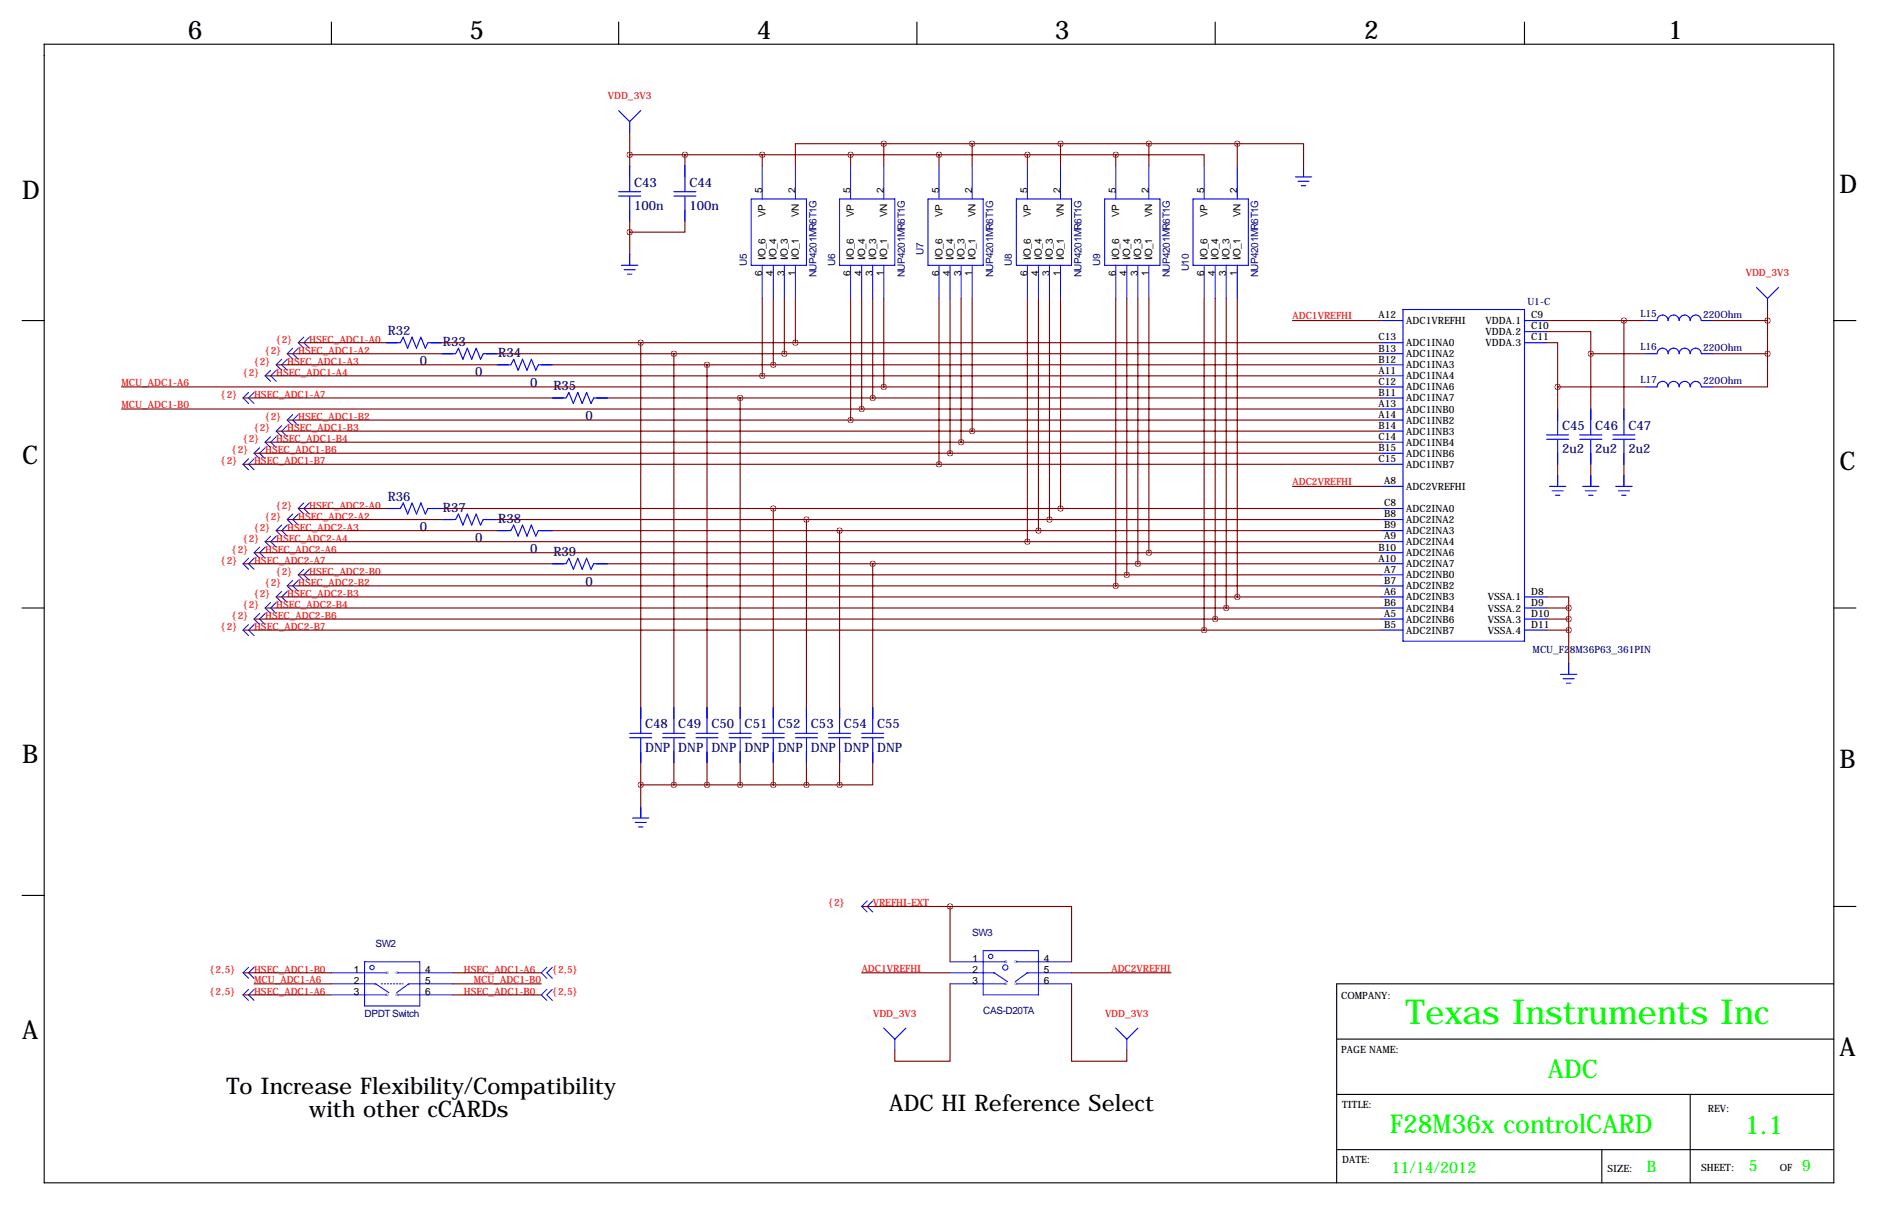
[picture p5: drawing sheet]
<svg xmlns="http://www.w3.org/2000/svg" width="432mm" height="279mm" viewBox="0 0 432 279" stroke-linecap="round" stroke-linejoin="round" font-family="sans-serif">
<g fill="none" stroke="#000" stroke-width=".25">
<path d="M10.2 10.2h411.4v261.6h-411.4zM76.2 5.1v5.1M142.2 5.1v5.1M210.8 5.1v5.1M279.4 5.1v5.1M350.5 5.1v5.1M5.1 73.7h5.1M421.6 73.7h5.1M5.1 139.7h5.1M421.6 139.7h5.1M5.1 205.7h5.1M421.6 208.3h.1"/>
<path d="M421.6 208.3h5.1M307.3 238.8h114.3M421.6 226.1h-114.3v45.7M307.3 251.5h114.3M388.6 251.5v20.3M307.3 264.2h114.3M368.3 264.2v7.6"/>
</g>
<g fill="none" stroke="#00f" stroke-width=".25">
<path d="M142.2 25.4l2.6 2.5M144.8 27.9v2.6M144.8 38.1v5.9M147.3 25.4l-2.5 2.5M157.5 38.1v5.9M299.7 38.1v2.4M142.2 44h5.1M142.2 45.1h5.1M144.8 45.2v5.6M144.8 58.4v2.4M154.9 44h5.1M154.9 45.1h5.1"/>
<path d="M157.5 45.2v5.6M297.8 40.6h3.8M298.4 41.7h2.6M299.2 42.7h1M88.9 78.7h3.1l.7-1.2 1 2.5 1-2.5 1.1 2.5 1-2.5 1 2.5 .6-1.3h3.2M142.9 61h3.8M143.5 62h2.5M144.3 63h1M317.5 73.7h5.1M317.5 78.7h5.1M322.6 71.1h27.9v76.2h-27.9zM350.5 73.7h5.1"/>
<path d="M350.5 78.7h5.1M350.5 76.2h5.1M378.5 73.7h2.5a1.27 1.27 0 0 1 1.3-1.3 1.27 1.27 0 0 1 1.2 1.3 1.27 1.27 0 0 1 1.3-1.3 1.27 1.27 0 0 1 1.3 1.3 1.27 1.27 0 0 1 1.2-1.3 1.27 1.27 0 0 1 1.3 1.3 1.27 1.27 0 0 1 1.3-1.3 1.27 1.27 0 0 1 1.3 1.3h2.5M403.9 66l2.5 2.6M406.4 68.6v2.5M408.9 66l-2.5 2.6M101.6 81.3h3.1l.7-1.3 1 2.5 1-2.5 1.1 2.5 1-2.5 1 2.5 .6-1.2h3.2M114.3 83.8h3.1l.7-1.3 1 2.6 1-2.6 1.1 2.6 1-2.6 1 2.6 .6-1.3h3.2M127 91.4h3.1l.7-1.2 1 2.5 1-2.5 1.1 2.5 1-2.5 1 2.5 .6-1.3h3.2M317.5 81.3h5.1M317.5 83.8h5.1M317.5 86.4h5.1"/>
<path d="M317.5 88.9h5.1M317.5 91.4h5.1M317.5 94h5.1M317.5 96.5h5.1M317.5 99.1h5.1M355.6 99.9h5.1M358.1 94v5.9M363.2 99.9h5.1M365.8 94v5.9M370.8 99.9h5.1M373.4 94v5.9M378.5 81.3h2.5a1.27 1.27 0 0 1 1.3-1.3 1.27 1.27 0 0 1 1.2 1.3 1.27 1.27 0 0 1 1.3-1.3 1.27 1.27 0 0 1 1.3 1.3 1.27 1.27 0 0 1 1.2-1.3 1.27 1.27 0 0 1 1.3 1.3 1.27 1.27 0 0 1 1.3-1.3 1.27 1.27 0 0 1 1.3 1.3h2.5"/>
<path d="M378.5 88.9h2.5a1.27 1.27 0 0 1 1.3-1.3 1.27 1.27 0 0 1 1.2 1.3 1.27 1.27 0 0 1 1.3-1.3 1.27 1.27 0 0 1 1.3 1.3 1.27 1.27 0 0 1 1.2-1.3 1.27 1.27 0 0 1 1.3 1.3 1.27 1.27 0 0 1 1.3-1.3 1.27 1.27 0 0 1 1.3 1.3h2.5M88.9 116.8h3.1l.7-1.2 1 2.5 1-2.5 1.1 2.5 1-2.5 1 2.5 .6-1.3h3.2M101.6 119.4h3.1l.7-1.3 1 2.6 1-2.6 1.1 2.6 1-2.6 1 2.6 .6-1.3h3.2M317.5 101.6h5.1M317.5 104.1h5.1M317.5 106.7h5.1M317.5 111.8h5.1M317.5 116.8h5.1M317.5 119.4h5.1M355.6 100.9h5.1M356.3 111.8h3.7M356.9 112.8h2.5"/>
<path d="M357.6 113.8h1M358.1 101.1v5.6M358.1 109.2v2.4M363.2 100.9h5.1M363.9 111.8h3.7M364.5 112.8h2.5M365.3 113.8h1M365.8 101.1v5.6M365.8 109.2v2.4M370.8 100.9h5.1M371.5 111.8h3.8M372.1 112.8h2.5"/>
<path d="M372.9 113.8h1M373.4 101.1v5.6M373.4 109.2v2.4M114.3 121.9h3.1l.7-1.2 1 2.5 1-2.5 1.1 2.5 1-2.5 1 2.5 .6-1.3h3.2M127 129.5h3.1l.7-1.2 1 2.5 1-2.5 1.1 2.5 1-2.5 1 2.5 .6-1.3h3.2M317.5 121.9h5.1M317.5 124.5h5.1M317.5 127h5.1M317.5 129.5h5.1M317.5 132.1h5.1M317.5 134.6h5.1M317.5 137.2h5.1"/>
<path d="M317.5 139.7h5.1M350.5 137.2h5.1M350.5 139.7h5.1M317.5 142.2h5.1M317.5 144.8h5.1M350.5 142.2h5.1M350.5 144.8h5.1M358.8 154.9h3.8M359.4 156h2.5M360.2 157h1M360.7 152.4v2.4M144.8 168.5h5.1"/>
<path d="M144.8 169.5h5.1M147.3 162.6v5.9M147.3 169.7v5.6M152.4 168.5h5.1M152.4 169.5h5.1M154.9 162.6v5.9M154.9 169.7v5.6M160 168.5h5.1M160 169.5h5.1M162.6 162.6v5.9M162.6 169.7v5.6M167.6 168.5h5.1"/>
<path d="M167.6 169.5h5.1M170.2 162.6v5.9M170.2 169.7v5.6M175.3 168.5h5M175.3 169.5h5M177.8 162.6v5.9M177.8 169.7v5.6M182.9 168.5h5.1M182.9 169.5h5.1M185.4 162.6v5.9M185.4 169.7v5.6M190.5 168.5h5.1"/>
<path d="M190.5 169.5h5.1M193 162.6v5.9M193 169.7v5.6M198.1 168.5h5.1M198.1 169.5h5.1M200.7 162.6v5.9M200.7 169.7v5.6M145.4 188h3.8M146 189h2.6M146.8 190h1M147.3 185.4v2.4M203.2 236.2l2.5 2.6"/>
<path d="M205.7 238.8v2.5M208.3 236.2l-2.6 2.6M256.5 236.2l2.6 2.6M259.1 238.8v2.5M261.6 236.2l-2.5 2.6"/>
</g>
<g fill="none" stroke="#00f" stroke-width=".23">
<path d="M175.3 38.1v7.6M182.9 38.1v7.6M195.6 38.1v7.6M203.2 38.1v7.6M215.9 38.1v7.6M223.5 38.1v7.6M236.2 38.1v7.6M243.8 38.1v7.6M256.5 38.1v7.6M264.2 38.1v7.6M276.9 38.1v7.6M284.5 38.1v7.6"/>
<path d="M299.7 38.1v2.5M144.8 58.4v2.6M172.7 45.7h12.7v15.3h-12.7zM193 45.7h12.7v15.3h-12.7zM213.4 45.7h12.7v15.3h-12.7zM233.7 45.7h12.7v15.3h-12.7zM254 45.7h12.7v15.3h-12.7zM274.3 45.7h12.7v15.3h-12.7zM69.8 77.5l-1.2 1.2 1.2 1.3M71.1 77.5l-1.3 1.2 1.3 1.3M175.3 61v7.6M177.8 61v7.6"/>
<path d="M180.3 61v7.6M182.9 61v7.6M195.6 61v7.6M198.1 61v7.6M200.7 61v7.6M203.2 61v7.6M215.9 61v7.6M218.4 61v7.6M221 61v7.6M223.5 61v7.6M236.2 61v7.6M238.8 61v7.6"/>
<path d="M241.3 61v7.6M243.8 61v7.6M256.5 61v7.6M259.1 61v7.6M261.6 61v7.6M264.2 61v7.6M276.9 61v7.6M279.4 61v7.6M281.9 61v7.6M284.5 61v7.6M57.1 90.2l-1.2 1.2 1.2 1.3M58.4 90.2l-1.3 1.2 1.3 1.3"/>
<path d="M62.2 85.1l-1.2 1.3 1.2 1.2M63.5 85.1l-1.3 1.3 1.3 1.2M64.8 82.5l-1.3 1.3 1.3 1.3M64.8 97.8l-1.3 1.3 1.3 1.2M66 82.5l-1.2 1.3 1.2 1.3M66 97.8l-1.2 1.3 1.2 1.2M67.3 80l-1.3 1.3 1.3 1.2M67.3 95.2l-1.3 1.3 1.3 1.3M68.6 80l-1.3 1.3 1.3 1.2M68.6 95.2l-1.3 1.3 1.3 1.3M57.1 105.4l-1.2 1.3 1.2 1.2M58.4 105.4l-1.3 1.3 1.3 1.2"/>
<path d="M59.7 102.9l-1.3 1.2 1.3 1.3M61 102.9l-1.3 1.2 1.3 1.3M62.2 100.3l-1.2 1.3 1.2 1.3M63.5 100.3l-1.3 1.3 1.3 1.3M67.3 118.1l-1.3 1.3 1.3 1.3M68.6 118.1l-1.3 1.3 1.3 1.3M69.8 115.6l-1.2 1.2 1.2 1.3M71.1 115.6l-1.3 1.2 1.3 1.3M358.1 109.2v2.6M365.8 109.2v2.6M373.4 109.2v2.6M57.1 128.3l-1.2 1.2 1.2 1.3"/>
<path d="M58.4 128.3l-1.3 1.2 1.3 1.3M59.7 125.7l-1.3 1.3 1.3 1.3M61 125.7l-1.3 1.3 1.3 1.3M62.2 123.2l-1.2 1.3 1.2 1.2M62.2 138.4l-1.2 1.3 1.2 1.3M63.5 123.2l-1.3 1.3 1.3 1.2M63.5 138.4l-1.3 1.3 1.3 1.3M64.8 120.7l-1.3 1.2 1.3 1.3M64.8 135.9l-1.3 1.3 1.3 1.2M66 135.9l-1.2 1.3 1.2 1.2M66 120.7l-1.2 1.2 1.2 1.3M67.3 133.3l-1.3 1.3 1.3 1.3"/>
<path d="M68.6 133.3l-1.3 1.3 1.3 1.3M69.8 130.8l-1.2 1.3 1.2 1.2M71.1 130.8l-1.3 1.3 1.3 1.2M57.1 143.5l-1.2 1.3 1.2 1.2M58.4 143.5l-1.3 1.3 1.3 1.2M59.7 141l-1.3 1.2 1.3 1.3M61 141l-1.3 1.2 1.3 1.3M360.7 152.4v2.5M147.3 185.4v2.6M199.4 207l-1.3 1.3 1.3 1.2M200.7 207l-1.3 1.3 1.3 1.2M226.1 218.4h12.7v10.2h-12.7z"/>
<path d="M57.1 222.2l-1.2 1.3 1.2 1.3M57.1 227.3l-1.2 1.3 1.2 1.3M58.4 222.2l-1.3 1.3 1.3 1.3M58.4 227.3l-1.3 1.3 1.3 1.3M76.2 228.6h12.7M76.2 226.1h10.2l3 2M76.2 223.5h12.7M83.8 221h12.7v10.1h-12.7zM91.4 228.6h12.7M91.4 223.5h12.7M104.1 226.1h-10.1l-2.8 2M125.7 222.2l-1.2 1.3 1.2 1.3"/>
<path d="M125.7 227.3l-1.2 1.3 1.2 1.3M127 222.2l-1.3 1.3 1.3 1.3M127 227.3l-1.3 1.3 1.3 1.3M218.4 223.5h10.2l3 2.1M218.4 221h12.7M218.4 226.1h12.7M233.7 221h12.7M233.7 226.1h12.7M246.4 223.5h-10.2l-2.8 2.1"/>
<circle cx="227.8" cy="219.8" r=".51"/>
<circle cx="85.5" cy="222.3" r=".51"/>
<circle cx="231.1" cy="222.3" r=".61"/>
</g>
<path d="M87.6 226.1h5.1" fill="none" stroke="#00f" stroke-width=".23" stroke-dasharray=".4 .4"/>
<g fill="none" stroke="#800000" stroke-width=".25">
<path d="M144.8 35.6h111.7M144.8 30.5v7.6M157.5 35.6v2.5M175.3 35.6v2.5M195.6 35.6v2.5M203.2 33h-20.3v5.1M203.2 33h81.3M203.2 33v5.1M215.9 35.6v2.5M223.5 33v5.1M236.2 35.6v2.5M243.8 33v5.1"/>
<path d="M256.5 35.6h20.4v2.5M256.5 35.6v2.5M264.2 33v5.1M284.5 33h15.2v5.1M284.5 33v5.1M144.8 50.8v7.6M157.5 50.8v2.5h-12.7M68.6 78.7h20.3M101.6 78.7h215.9M147.3 78.7v83.9M175.3 68.6v17.8M177.8 68.6v15.2"/>
<path d="M180.3 68.6v12.7M182.9 68.6v10.1M195.6 68.6v27.9M198.1 68.6v25.4M200.7 68.6v22.8M203.2 68.6v20.3M215.9 68.6v38.1M218.4 68.6v35.5M221 68.6v33M223.5 68.6v30.5M236.2 68.6v55.9M238.8 68.6v53.3"/>
<path d="M241.3 68.6v50.8M243.8 68.6v48.2M256.5 68.6v66M259.1 68.6v63.5M261.6 68.6v60.9M264.2 68.6v58.4M276.9 68.6v76.2M279.4 68.6v73.6M281.9 68.6v71.1M284.5 68.6v68.6M297.2 73.7h20.3M355.6 76.2h10.2v5.1"/>
<path d="M355.6 78.7h2.5v10.2M355.6 73.7h22.9M373.4 73.7v20.3M393.7 73.7h12.7M406.4 71.1v10.2M27.9 88.9h289.6M27.9 94h289.6M55.9 91.4h71.1M61 86.4h256.5M63.5 99.1h254M63.5 83.8h50.8M66 81.3h35.6"/>
<path d="M66 96.5h251.5M114.3 81.3h203.2M127 83.8h190.5M139.7 91.4h177.8M154.9 81.3v81.3M162.6 83.8v78.8M170.2 91.4v71.2M358.1 88.9v5.1M358.1 88.9h20.4M365.8 81.3h12.7M365.8 81.3v12.7M393.7 81.3h12.7"/>
<path d="M406.4 81.3v7.6h-12.7M55.9 106.7h261.6M58.4 104.1h259.1M61 101.6h256.5M66 119.4h35.6M68.6 116.8h20.3M101.6 116.8h215.9M114.3 119.4h203.2M177.8 116.8v45.8M185.4 119.4v43.2M297.2 111.8h20.3M358.1 106.7v2.5"/>
<path d="M365.8 106.7v2.5M373.4 106.7v2.5M55.9 129.5h71.1M58.4 127h259.1M61 139.7h256.5M61 124.5h256.5M63.5 121.9h50.8M63.5 137.2h254M66 134.6h251.5M68.6 132.1h248.9M127 121.9h190.5M139.7 129.5h177.8"/>
<path d="M193 121.9v40.7M200.7 129.5v33.1M355.6 137.2h5.1v2.5M355.6 139.7h5.1M360.7 139.7v12.7M55.9 144.8h261.6M58.4 142.2h259.1M355.6 144.8h5.1M355.6 142.2h5.1M147.3 175.3v10.1M154.9 175.3v5M162.6 175.3v5"/>
<path d="M170.2 175.3v5M177.8 175.3v5M185.4 175.3v5M193 175.3v5M200.7 175.3v5h-7.7M147.3 180.3h45.7M198.1 208.3h20.3M218.4 208.3h28v12.7M218.4 208.3v12.7M55.9 223.5h20.3M55.9 228.6h20.3M58.4 226.1h17.8"/>
<path d="M104.1 223.5h20.4M104.1 226.1h20.4M104.1 228.6h20.4M198.1 223.5h20.3M218.4 226.1v17.7h-12.7v-2.5M246.4 226.1v17.7h12.7v-2.5M246.4 223.5h22.8"/>
</g>
<path d="M358.1 88.9a.05 .05 0 0 0 .1 0 .05 .05 0 0 0-.1 0zM360.6 144.8a.05 .05 0 0 0 .1 0 .05 .05 0 0 0-.1 0zM360.6 142.2a.05 .05 0 0 0 .1 0 .05 .05 0 0 0-.1 0zM360.6 139.7a.05 .05 0 0 0 .1 0 .05 .05 0 0 0-.1 0zM243.8 33a.05 .05 0 0 0 .1 0 .05 .05 0 0 0-.1 0zM284.4 33a.05 .05 0 0 0 .1 0 .05 .05 0 0 0-.1 0zM223.5 33a.05 .05 0 0 0 .1 0 .05 .05 0 0 0-.1 0zM264.1 33a.05 .05 0 0 0 .1 0 .05 .05 0 0 0-.1 0zM256.5 35.6a.05 .05 0 0 0 .1 0 .05 .05 0 0 0-.1 0zM236.2 35.6a.05 .05 0 0 0 .1 0 .05 .05 0 0 0-.1 0zM195.5 35.6a.05 .05 0 0 0 .1 0 .05 .05 0 0 0-.1 0zM175.2 35.6a.05 .05 0 0 0 .1 0 .05 .05 0 0 0-.1 0zM180.3 81.3a.05 .05 0 0 0 .1 0 .05 .05 0 0 0-.1 0zM182.8 78.7a.05 .05 0 0 0 .1 0 .05 .05 0 0 0-.1 0zM200.6 91.4a.05 .05 0 0 0 .1 0 .05 .05 0 0 0-.1 0zM238.7 121.9a.05 .05 0 0 0 .1 0 .05 .05 0 0 0-.1 0zM243.8 116.8a.05 .05 0 0 0 .1 0 .05 .05 0 0 0-.1 0zM261.6 129.5a.05 .05 0 0 0 .1 0 .05 .05 0 0 0-.1 0zM175.2 86.4a.05 .05 0 0 0 .1 0 .05 .05 0 0 0-.1 0zM236.2 124.5a.05 .05 0 0 0 .1 0 .05 .05 0 0 0-.1 0zM264.1 127a.05 .05 0 0 0 .1 0 .05 .05 0 0 0-.1 0zM147.3 180.3a.05 .05 0 0 0 .1 0 .05 .05 0 0 0-.1 0zM193 180.3a.05 .05 0 0 0 .1 0 .05 .05 0 0 0-.1 0zM185.4 180.3a.05 .05 0 0 0 .1 0 .05 .05 0 0 0-.1 0zM170.1 180.3a.05 .05 0 0 0 .1 0 .05 .05 0 0 0-.1 0zM162.5 180.3a.05 .05 0 0 0 .1 0 .05 .05 0 0 0-.1 0zM154.9 180.3a.05 .05 0 0 0 .1 0 .05 .05 0 0 0-.1 0zM218.4 208.3a.05 .05 0 0 0 .1 0 .05 .05 0 0 0-.1 0zM147.3 78.7a.05 .05 0 0 0 .1 0 .05 .05 0 0 0-.1 0zM154.9 81.3a.05 .05 0 0 0 .1 0 .05 .05 0 0 0-.1 0zM162.5 83.8a.05 .05 0 0 0 .1 0 .05 .05 0 0 0-.1 0zM170.1 91.4a.05 .05 0 0 0 .1 0 .05 .05 0 0 0-.1 0zM185.4 119.4a.05 .05 0 0 0 .1 0 .05 .05 0 0 0-.1 0zM193 121.9a.05 .05 0 0 0 .1 0 .05 .05 0 0 0-.1 0zM200.6 129.5a.05 .05 0 0 0 .1 0 .05 .05 0 0 0-.1 0zM365.7 81.3a.05 .05 0 0 0 .1 0 .05 .05 0 0 0-.1 0zM373.3 73.7a.05 .05 0 0 0 .1 0 .05 .05 0 0 0-.1 0zM198.1 94a.05 .05 0 0 0 .1 0 .05 .05 0 0 0-.1 0zM195.5 96.5a.05 .05 0 0 0 .1 0 .05 .05 0 0 0-.1 0zM223.5 99.1a.05 .05 0 0 0 .1 0 .05 .05 0 0 0-.1 0zM220.9 101.6a.05 .05 0 0 0 .1 0 .05 .05 0 0 0-.1 0zM218.4 104.1a.05 .05 0 0 0 .1 0 .05 .05 0 0 0-.1 0zM259 132.1a.05 .05 0 0 0 .1 0 .05 .05 0 0 0-.1 0zM256.5 134.6a.05 .05 0 0 0 .1 0 .05 .05 0 0 0-.1 0zM284.4 137.2a.05 .05 0 0 0 .1 0 .05 .05 0 0 0-.1 0zM281.9 139.7a.05 .05 0 0 0 .1 0 .05 .05 0 0 0-.1 0zM276.8 144.8a.05 .05 0 0 0 .1 0 .05 .05 0 0 0-.1 0zM144.7 35.6a.05 .05 0 0 0 .1 0 .05 .05 0 0 0-.1 0zM157.4 35.6a.05 .05 0 0 0 .1 0 .05 .05 0 0 0-.1 0zM144.7 53.3a.05 .05 0 0 0 .1 0 .05 .05 0 0 0-.1 0z" fill="#800000" stroke="#800000" stroke-width="1.3"/>
<text font-size="7.9" fill="#0f0" x="323.2" y="235.2">Texas Instruments Inc</text>
<g font-size="5.9">
<text x="43.2" y="8.9">6</text>
<text x="107.9" y="8.9">5</text>
<text x="174" y="8.9">4</text>
<text x="242.6" y="8.9">3</text>
<text x="313.7" y="8.9">2</text>
<text x="383.5" y="8.9">1</text>
<text x="5.1" y="45.7">D</text>
<text x="422.9" y="44.4">D</text>
<text x="5.1" y="106.7">C</text>
<text x="422.9" y="107.9">C</text>
<text x="5.1" y="175.3">B</text>
<text x="422.9" y="176.5">B</text>
<text x="5.1" y="238.8">A</text>
<text x="422.9" y="242.6">A</text>
</g>
<g font-size="5.9" fill="#0f0">
<text x="355.9" y="247.7">ADC</text>
<text x="319.5" y="260.4">F28M36x controlCARD</text>
<text x="401.2" y="260.6">1.1</text>
</g>
<g font-size="5.3">
<text x="52.1" y="251.5">To Increase Flexibility/Compatibility</text>
<text x="71.1" y="256.5">with other cCARDs</text>
<text x="204.5" y="255.3">ADC HI Reference Select</text>
</g>
<g font-size="3.6" fill="#0f0">
<text x="319.9" y="269.5">11/14/2012</text>
<text x="378.6" y="269.2">B</text>
<text x="402.1" y="269">5</text>
<text x="414.3" y="269">9</text>
</g>
<g font-size="3" fill="#000080">
<text x="145.8" y="42.9">C43</text>
<text x="158.5" y="42.9">C44</text>
<text x="145.8" y="48.3">100n</text>
<text x="158.5" y="48.3">100n</text>
<text x="89.2" y="77">R32</text>
<text x="96.5" y="83.8">0</text>
<text x="101.9" y="79.5">R33</text>
<text x="114.6" y="82">R34</text>
<text x="109.2" y="86.4">0</text>
<text x="121.9" y="88.9">0</text>
<text x="127.3" y="89.7">R35</text>
<text x="134.6" y="96.5">0</text>
<text x="359.2" y="98.8">C45</text>
<text x="366.8" y="98.8">C46</text>
<text x="374.4" y="98.8">C47</text>
<text x="359.2" y="104.1">2u2</text>
<text x="366.8" y="104.1">2u2</text>
<text x="374.4" y="104.1">2u2</text>
<text x="89.2" y="115.1">R36</text>
<text x="101.9" y="117.6">R37</text>
<text x="96.5" y="121.9">0</text>
<text x="109.2" y="124.5">0</text>
<text x="114.6" y="120.1">R38</text>
<text x="121.9" y="127">0</text>
<text x="127.3" y="127.8">R39</text>
<text x="134.6" y="134.6">0</text>
<text x="148.3" y="167.4">C48</text>
<text x="156" y="167.4">C49</text>
<text x="163.6" y="167.4">C50</text>
<text x="171.2" y="167.4">C51</text>
<text x="178.8" y="167.4">C52</text>
<text x="186.4" y="167.4">C53</text>
<text x="194.1" y="167.4">C54</text>
<text x="201.7" y="167.4">C55</text>
<text x="148.3" y="172.7">DNP</text>
<text x="156" y="172.7">DNP</text>
<text x="163.6" y="172.7">DNP</text>
<text x="171.2" y="172.7">DNP</text>
<text x="178.8" y="172.7">DNP</text>
<text x="186.4" y="172.7">DNP</text>
<text x="194.1" y="172.7">DNP</text>
<text x="201.7" y="172.7">DNP</text>
</g>
<g font-size="2.3" fill="#f00">
<text x="139.8" y="22.9">VDD_3V3</text>
<text x="401.4" y="63.5">VDD_3V3</text>
<text x="297.2" y="73.4">ADC1VREFHI</text>
<text x="58.4" y="83.8">{2}</text>
<text x="61" y="81.3">{2}</text>
<text x="63.5" y="78.7">{2}</text>
<text x="66" y="83.8">HSEC_ADC1-A3</text>
<text x="68.6" y="81.3">HSEC_ADC1-A2</text>
<text x="71.1" y="78.7">HSEC_ADC1-A0</text>
<text x="27.9" y="88.6">MCU_ADC1-A6</text>
<text x="55.9" y="86.4">{2}</text>
<text x="63.5" y="86.4">HSEC_ADC1-A4</text>
<text x="27.9" y="93.7">MCU_ADC1-B0</text>
<text x="50.8" y="91.4">{2}</text>
<text x="58.4" y="91.4">HSEC_ADC1-A7</text>
<text x="55.9" y="101.6">{2}</text>
<text x="58.4" y="99.1">{2}</text>
<text x="61" y="96.5">{2}</text>
<text x="63.5" y="101.6">HSEC_ADC1-B4</text>
<text x="66" y="99.1">HSEC_ADC1-B3</text>
<text x="68.6" y="96.5">HSEC_ADC1-B2</text>
<text x="50.8" y="106.7">{2}</text>
<text x="53.3" y="104.1">{2}</text>
<text x="58.4" y="106.7">HSEC_ADC1-B7</text>
<text x="61" y="104.1">HSEC_ADC1-B6</text>
<text x="297.2" y="111.5">ADC2VREFHI</text>
<text x="61" y="119.4">{2}</text>
<text x="63.5" y="116.8">{2}</text>
<text x="68.6" y="119.4">HSEC_ADC2-A2</text>
<text x="71.1" y="116.8">HSEC_ADC2-A0</text>
<text x="55.9" y="124.5">{2}</text>
<text x="58.4" y="121.9">{2}</text>
<text x="63.5" y="124.5">HSEC_ADC2-A4</text>
<text x="66" y="121.9">HSEC_ADC2-A3</text>
<text x="50.8" y="129.5">{2}</text>
<text x="53.3" y="127">{2}</text>
<text x="58.4" y="129.5">HSEC_ADC2-A7</text>
<text x="61" y="127">HSEC_ADC2-A6</text>
<text x="58.4" y="137.2">{2}</text>
<text x="61" y="134.6">{2}</text>
<text x="63.5" y="132.1">{2}</text>
<text x="66" y="137.2">HSEC_ADC2-B3</text>
<text x="68.6" y="134.6">HSEC_ADC2-B2</text>
<text x="71.1" y="132.1">HSEC_ADC2-B0</text>
<text x="53.3" y="142.2">{2}</text>
<text x="55.9" y="139.7">{2}</text>
<text x="61" y="142.2">HSEC_ADC2-B6</text>
<text x="63.5" y="139.7">HSEC_ADC2-B4</text>
<text x="50.8" y="144.8">{2}</text>
<text x="58.4" y="144.8">HSEC_ADC2-B7</text>
<text x="190.5" y="208.3">{2}</text>
<text x="200.7" y="208.3">VREFHI-EXT</text>
<text x="48.3" y="223.5">{2,5}</text>
<text x="58.4" y="225.8">MCU_ADC1-A6</text>
<text x="58.4" y="223.5">HSEC_ADC1-B0</text>
<text x="106.7" y="223.5">HSEC_ADC1-A6</text>
<text x="108.9" y="225.8">MCU_ADC1-B0</text>
<text x="127" y="223.5">{2,5}</text>
<text x="198.1" y="223.3">ADC1VREFHI</text>
<text x="255.5" y="223.3">ADC2VREFHI</text>
<text x="48.3" y="228.6">{2,5}</text>
<text x="58.4" y="228.6">HSEC_ADC1-A6</text>
<text x="106.7" y="228.6">HSEC_ADC1-B0</text>
<text x="127" y="228.6">{2,5}</text>
<text x="200.7" y="233.7">VDD_3V3</text>
<text x="254.1" y="233.7">VDD_3V3</text>
</g>
<g font-size="2.3">
<text x="175.3" y="44.4" transform="rotate(-90 175.3 44.4)">5</text>
<text x="182.9" y="44.4" transform="rotate(-90 182.9 44.4)">2</text>
<text x="195.6" y="44.4" transform="rotate(-90 195.6 44.4)">5</text>
<text x="203.2" y="44.4" transform="rotate(-90 203.2 44.4)">2</text>
<text x="215.9" y="44.4" transform="rotate(-90 215.9 44.4)">5</text>
<text x="223.5" y="44.4" transform="rotate(-90 223.5 44.4)">2</text>
<text x="236.2" y="44.4" transform="rotate(-90 236.2 44.4)">5</text>
<text x="243.8" y="44.4" transform="rotate(-90 243.8 44.4)">2</text>
<text x="256.5" y="44.4" transform="rotate(-90 256.5 44.4)">5</text>
<text x="264.2" y="44.4" transform="rotate(-90 264.2 44.4)">2</text>
<text x="276.9" y="44.4" transform="rotate(-90 276.9 44.4)">5</text>
<text x="284.5" y="44.4" transform="rotate(-90 284.5 44.4)">2</text>
<text x="176" y="49.9" transform="rotate(-90 176 49.9)">VP</text>
<text x="183.6" y="49.9" transform="rotate(-90 183.6 49.9)">VN</text>
<text x="196.3" y="49.9" transform="rotate(-90 196.3 49.9)">VP</text>
<text x="204" y="49.9" transform="rotate(-90 204 49.9)">VN</text>
<text x="216.7" y="49.9" transform="rotate(-90 216.7 49.9)">VP</text>
<text x="224.3" y="49.9" transform="rotate(-90 224.3 49.9)">VN</text>
<text x="237" y="49.9" transform="rotate(-90 237 49.9)">VP</text>
<text x="244.6" y="49.9" transform="rotate(-90 244.6 49.9)">VN</text>
<text x="257.3" y="49.9" transform="rotate(-90 257.3 49.9)">VP</text>
<text x="264.9" y="49.9" transform="rotate(-90 264.9 49.9)">VN</text>
<text x="277.6" y="49.9" transform="rotate(-90 277.6 49.9)">VP</text>
<text x="285.2" y="49.9" transform="rotate(-90 285.2 49.9)">VN</text>
<text x="176" y="59.7" transform="rotate(-90 176 59.7)">I/O_6</text>
<text x="178.6" y="59.7" transform="rotate(-90 178.6 59.7)">I/O_4</text>
<text x="181.1" y="59.7" transform="rotate(-90 181.1 59.7)">I/O_3</text>
<text x="183.6" y="59.7" transform="rotate(-90 183.6 59.7)">I/O_1</text>
<text x="196.3" y="59.7" transform="rotate(-90 196.3 59.7)">I/O_6</text>
<text x="198.9" y="59.7" transform="rotate(-90 198.9 59.7)">I/O_4</text>
<text x="201.4" y="59.7" transform="rotate(-90 201.4 59.7)">I/O_3</text>
<text x="204" y="59.7" transform="rotate(-90 204 59.7)">I/O_1</text>
<text x="216.7" y="59.7" transform="rotate(-90 216.7 59.7)">I/O_6</text>
<text x="219.2" y="59.7" transform="rotate(-90 219.2 59.7)">I/O_4</text>
<text x="221.7" y="59.7" transform="rotate(-90 221.7 59.7)">I/O_3</text>
<text x="224.3" y="59.7" transform="rotate(-90 224.3 59.7)">I/O_1</text>
<text x="237" y="59.7" transform="rotate(-90 237 59.7)">I/O_6</text>
<text x="239.5" y="59.7" transform="rotate(-90 239.5 59.7)">I/O_4</text>
<text x="242.1" y="59.7" transform="rotate(-90 242.1 59.7)">I/O_3</text>
<text x="244.6" y="59.7" transform="rotate(-90 244.6 59.7)">I/O_1</text>
<text x="257.3" y="59.7" transform="rotate(-90 257.3 59.7)">I/O_6</text>
<text x="259.8" y="59.7" transform="rotate(-90 259.8 59.7)">I/O_4</text>
<text x="262.4" y="59.7" transform="rotate(-90 262.4 59.7)">I/O_3</text>
<text x="264.9" y="59.7" transform="rotate(-90 264.9 59.7)">I/O_1</text>
<text x="277.6" y="59.7" transform="rotate(-90 277.6 59.7)">I/O_6</text>
<text x="280.2" y="59.7" transform="rotate(-90 280.2 59.7)">I/O_4</text>
<text x="282.7" y="59.7" transform="rotate(-90 282.7 59.7)">I/O_3</text>
<text x="285.2" y="59.7" transform="rotate(-90 285.2 59.7)">I/O_1</text>
<text x="175.3" y="63.4" transform="rotate(-90 175.3 63.4)">6</text>
<text x="177.8" y="63.4" transform="rotate(-90 177.8 63.4)">4</text>
<text x="180.3" y="63.4" transform="rotate(-90 180.3 63.4)">3</text>
<text x="182.9" y="63.4" transform="rotate(-90 182.9 63.4)">1</text>
<text x="195.6" y="63.4" transform="rotate(-90 195.6 63.4)">6</text>
<text x="198.1" y="63.4" transform="rotate(-90 198.1 63.4)">4</text>
<text x="200.7" y="63.4" transform="rotate(-90 200.7 63.4)">3</text>
<text x="203.2" y="63.4" transform="rotate(-90 203.2 63.4)">1</text>
<text x="215.9" y="63.4" transform="rotate(-90 215.9 63.4)">6</text>
<text x="218.4" y="63.4" transform="rotate(-90 218.4 63.4)">4</text>
<text x="221" y="63.4" transform="rotate(-90 221 63.4)">3</text>
<text x="223.5" y="63.4" transform="rotate(-90 223.5 63.4)">1</text>
<text x="236.2" y="63.4" transform="rotate(-90 236.2 63.4)">6</text>
<text x="238.8" y="63.4" transform="rotate(-90 238.8 63.4)">4</text>
<text x="241.3" y="63.4" transform="rotate(-90 241.3 63.4)">3</text>
<text x="243.8" y="63.4" transform="rotate(-90 243.8 63.4)">1</text>
<text x="256.5" y="63.4" transform="rotate(-90 256.5 63.4)">6</text>
<text x="259.1" y="63.4" transform="rotate(-90 259.1 63.4)">4</text>
<text x="261.6" y="63.4" transform="rotate(-90 261.6 63.4)">3</text>
<text x="264.2" y="63.4" transform="rotate(-90 264.2 63.4)">1</text>
<text x="276.9" y="63.4" transform="rotate(-90 276.9 63.4)">6</text>
<text x="279.4" y="63.4" transform="rotate(-90 279.4 63.4)">4</text>
<text x="281.9" y="63.4" transform="rotate(-90 281.9 63.4)">3</text>
<text x="284.5" y="63.4" transform="rotate(-90 284.5 63.4)">1</text>
<text x="317" y="73.2">A12</text>
<text x="323.3" y="74.5">ADC1VREFHI</text>
<text x="341.6" y="74.5">VDDA.1</text>
<text x="341.6" y="77">VDDA.2</text>
<text x="352" y="73.2">C9</text>
<text x="352" y="75.7">C10</text>
<text x="317" y="78.2">C13</text>
<text x="317" y="80.8">B13</text>
<text x="317" y="83.3">B12</text>
<text x="323.3" y="79.5">ADC1INA0</text>
<text x="323.3" y="82.1">ADC1INA2</text>
<text x="341.6" y="79.5">VDDA.3</text>
<text x="352" y="78.2">C11</text>
<text x="317" y="85.9">A11</text>
<text x="317" y="88.4">C12</text>
<text x="323.3" y="84.6">ADC1INA3</text>
<text x="323.3" y="87.2">ADC1INA4</text>
<text x="323.3" y="89.7">ADC1INA6</text>
<text x="317" y="90.9">B11</text>
<text x="317" y="93.5">A13</text>
<text x="323.3" y="92.2">ADC1INA7</text>
<text x="323.3" y="94.8">ADC1INB0</text>
<text x="317" y="96">A14</text>
<text x="317" y="98.6">B14</text>
<text x="317" y="101.1">C14</text>
<text x="323.3" y="97.3">ADC1INB2</text>
<text x="323.3" y="99.9">ADC1INB3</text>
<text x="317" y="103.6">B15</text>
<text x="317" y="106.2">C15</text>
<text x="323.3" y="102.4">ADC1INB4</text>
<text x="323.3" y="104.9">ADC1INB6</text>
<text x="323.3" y="107.5">ADC1INB7</text>
<text x="318.3" y="111.3">A8</text>
<text x="323.3" y="112.6">ADC2VREFHI</text>
<text x="318.3" y="116.3">C8</text>
<text x="318.3" y="118.9">B8</text>
<text x="323.3" y="117.6">ADC2INA0</text>
<text x="318.3" y="121.4">B9</text>
<text x="318.3" y="124">A9</text>
<text x="323.3" y="120.2">ADC2INA2</text>
<text x="323.3" y="122.7">ADC2INA3</text>
<text x="323.3" y="125.3">ADC2INA4</text>
<text x="317" y="126.5">B10</text>
<text x="317" y="129">A10</text>
<text x="318.3" y="131.6">A7</text>
<text x="323.3" y="127.8">ADC2INA6</text>
<text x="323.3" y="130.3">ADC2INA7</text>
<text x="318.3" y="134.1">B7</text>
<text x="318.3" y="136.7">A6</text>
<text x="323.3" y="132.9">ADC2INB0</text>
<text x="323.3" y="135.4">ADC2INB2</text>
<text x="323.3" y="138">ADC2INB3</text>
<text x="342.1" y="138">VSSA.1</text>
<text x="352" y="136.7">D8</text>
<text x="318.3" y="139.2">B6</text>
<text x="318.3" y="141.7">A5</text>
<text x="323.3" y="140.5">ADC2INB4</text>
<text x="323.3" y="143">ADC2INB6</text>
<text x="342.1" y="140.5">VSSA.2</text>
<text x="342.1" y="143">VSSA.3</text>
<text x="352" y="139.2">D9</text>
<text x="352" y="141.7">D10</text>
<text x="318.3" y="144.3">B5</text>
<text x="323.3" y="145.6">ADC2INB7</text>
<text x="342.1" y="145.6">VSSA.4</text>
<text x="352" y="144.3">D11</text>
<text x="223.6" y="221">1</text>
<text x="240" y="221">4</text>
<text x="81.4" y="223.5">1</text>
<text x="81.4" y="226.1">2</text>
<text x="97.8" y="223.5">4</text>
<text x="97.8" y="226.1">5</text>
<text x="223.6" y="223.5">2</text>
<text x="223.6" y="226.1">3</text>
<text x="240" y="226.1">6</text>
<text x="240" y="223.5">5</text>
<text x="81.4" y="228.6">3</text>
<text x="97.8" y="228.6">6</text>
<text x="308.4" y="229.6">COMPANY:</text>
<text x="308.4" y="242.1">PAGE NAME:</text>
<text x="308.6" y="254.5">TITLE:</text>
<text x="392.7" y="255.5">REV:</text>
<text x="308.6" y="267.2">DATE:</text>
<text x="369.6" y="269.2">SIZE:</text>
<text x="391.2" y="269">SHEET:</text>
<text x="409.2" y="269">OF</text>
</g>
<g font-size="2.3" fill="#000080">
<text x="212.4" y="58.5" transform="rotate(-90 212.4 58.5)">U7</text>
<text x="171.7" y="61.1" transform="rotate(-90 171.7 61.1)">U5</text>
<text x="187.7" y="63.6" transform="rotate(-90 187.7 63.6)">NUP4201MR6T1G</text>
<text x="192" y="61.1" transform="rotate(-90 192 61.1)">U6</text>
<text x="208" y="63.6" transform="rotate(-90 208 63.6)">NUP4201MR6T1G</text>
<text x="228.4" y="63.6" transform="rotate(-90 228.4 63.6)">NUP4201MR6T1G</text>
<text x="232.7" y="61.1" transform="rotate(-90 232.7 61.1)">U8</text>
<text x="248.7" y="63.6" transform="rotate(-90 248.7 63.6)">NUP4201MR6T1G</text>
<text x="253" y="61.1" transform="rotate(-90 253 61.1)">U9</text>
<text x="269" y="63.6" transform="rotate(-90 269 63.6)">NUP4201MR6T1G</text>
<text x="273.3" y="62.2" transform="rotate(-90 273.3 62.2)">U10</text>
<text x="289.3" y="63.6" transform="rotate(-90 289.3 63.6)">NUP4201MR6T1G</text>
<text x="351.2" y="70.1">U1-C</text>
<text x="377.2" y="72.7">L15</text>
<text x="391.6" y="73">220Ohm</text>
<text x="377.2" y="80.4">L16</text>
<text x="391.6" y="80.6">220Ohm</text>
<text x="377.2" y="88">L17</text>
<text x="391.6" y="88.2">220Ohm</text>
<text x="352.4" y="149.9">MCU_F28M36P63_361PIN</text>
<text x="223.5" y="215.1">SW3</text>
<text x="86.4" y="217.7">SW2</text>
<text x="83.8" y="233.7">DPDT Switch</text>
<text x="226.1" y="232.9">CAS-D20TA</text>
</g>
<g font-size="1.3" fill="#000080">
<text x="230.9" y="221.2">o</text>
<text x="233.2" y="221.2">o</text>
<text x="88.6" y="223.8">o</text>
<text x="90.9" y="223.8">o</text>
<text x="230.9" y="226.3">o</text>
<text x="233.2" y="226.3">o</text>
<text x="88.6" y="228.9">o</text>
<text x="90.9" y="228.9">o</text>
</g>
<g font-size="1" fill="#000080">
<text x="86.1" y="226.3">o</text>
<text x="93.7" y="226.3">o</text>
<text x="228.3" y="223.8">o</text>
<text x="236" y="223.8">o</text>
</g>
</svg>
